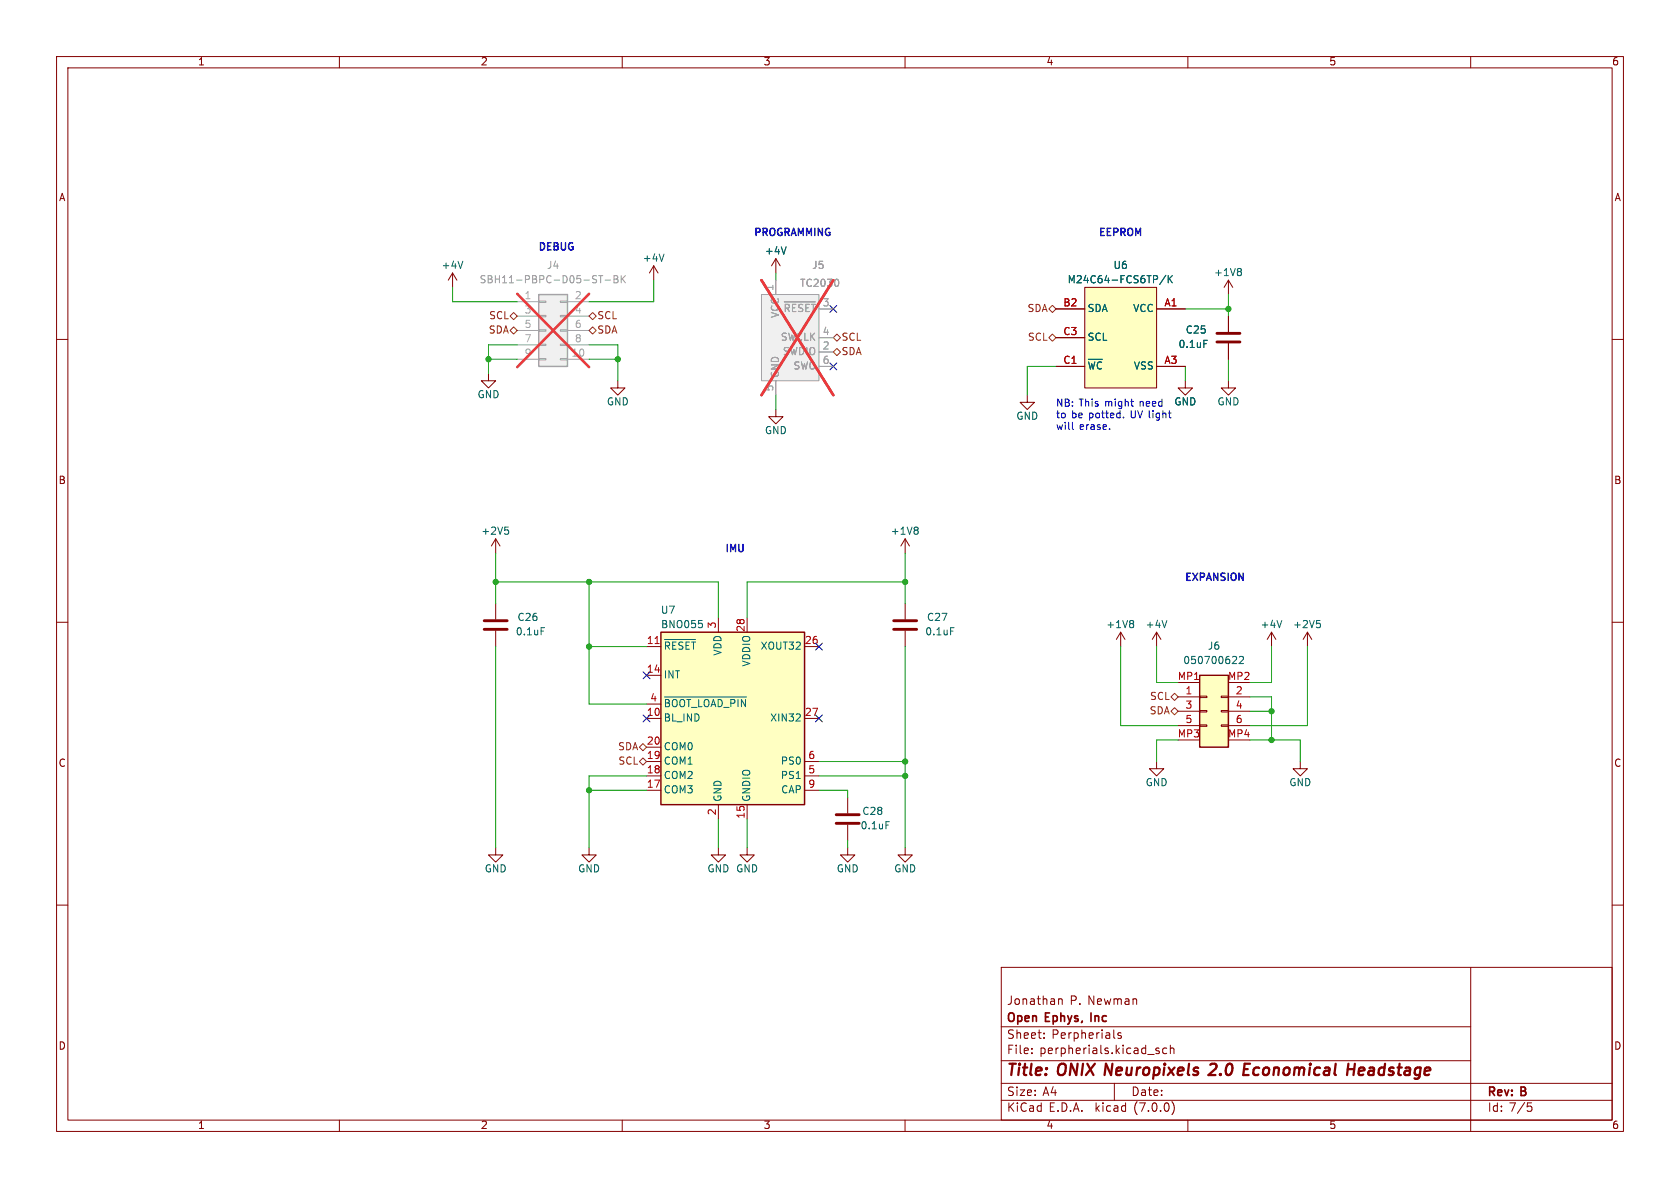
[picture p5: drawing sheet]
<svg xmlns="http://www.w3.org/2000/svg" width="297mm" height="210mm" viewBox="0 0 297 210" stroke-linecap="round" stroke-linejoin="round" font-family="sans-serif">
<g fill="none" stroke="#840000" stroke-width=".18">
<path d="M10 10h277v190h-277zM12 12h273v186h-273zM60 10v2M110 10v2M160 10v2M210 10v2M260 10v2M10 60h2M80 48.3l.8 1.2M80 48.3v2.5M80 48.3l-.8 1.2M115.6 47l.7 1.3"/>
<path d="M115.6 47v2.5M115.6 47l-.8 1.3M137.2 45.7l.7 1.3M137.2 45.7v2.6M137.2 45.7l-.8 1.3M186.7 54.6h5.1M186.7 59.7h5.1M191.8 50.8h12.7v17.8h-12.7zM204.5 54.6h5M217.2 49.5v2.6M217.2 55.9v2.8M217.2 49.5l-.8 1.3"/>
<path d="M217.2 49.5l.7 1.3M285 60h2M86.4 66v1.3h-1.3l1.3 1.3 1.2-1.3h-1.2M109.2 67.3v1.3h-1.3l1.3 1.3 1.3-1.3h-1.3M137.2 72.4v1.3h-1.3l1.3 1.2 1.2-1.2h-1.2M181.6 69.9v1.2h1.3l-1.3 1.3-1.3-1.3h1.3M186.7 64.8h5.1M204.5 64.8h5M209.5 67.3v1.3h1.3l-1.3 1.3-1.2-1.3h1.2M217.2 67.3v1.3h1.2l-1.2 1.3-1.3-1.3h1.3M217.2 60.7v2.8M87.6 95.3l-.7 1.2"/>
<path d="M87.6 95.3v2.5M87.6 95.3l.8 1.2M160 95.3v2.5M160 95.3l-.7 1.2M160 95.3l.8 1.2M10 110h2M87.6 106.7v2.8M87.6 111.5v2.8M114.3 114.3h2.5M114.3 119.4h2.5M127 109.2v2.6M132.1 109.2v2.6"/>
<path d="M142.2 114.3h2.6M160 106.7v2.8M160 111.5v2.8M198.1 111.8l.8 1.2M198.1 111.8v2.5M198.1 111.8l-.7 1.2M204.5 111.8l-.8 1.2M204.5 111.8v2.5M204.5 111.8l.7 1.2M224.8 111.8l-.8 1.2M224.8 111.8v2.5M224.8 111.8l.8 1.2"/>
<path d="M231.1 111.8l-.7 1.2M231.1 111.8v2.5M231.1 111.8l.8 1.2M285 110h2M114.3 127h2.5M114.3 139.7h2.5M114.3 137.2h2.5M114.3 134.6h2.5M114.3 132.1h2.5M114.3 124.5h2.5M142.2 127h2.6M142.2 139.7h2.6"/>
<path d="M142.2 137.2h2.6M142.2 134.6h2.6M204.5 134.6v1.3h1.2l-1.2 1.3-1.3-1.3h1.3M208.3 123.2h3.8M208.3 125.7h3.8M208.3 128.3h3.8M208.3 120.7h3.8M208.3 130.8h3.8M212.1 128.1h1.3v.3h-1.3zM212.1 125.6h1.3v.3h-1.3zM212.1 123.1h1.3v.2h-1.3zM215.9 128.1h1.3v.3h-1.3z"/>
<path d="M215.9 125.6h1.3v.3h-1.3zM215.9 123.1h1.3v.2h-1.3zM217.2 123.2h3.8M217.2 125.7h3.8M217.2 128.3h3.8M217.2 120.7h3.8M217.2 130.8h3.8M229.9 134.6v1.3h1.2l-1.2 1.3-1.3-1.3h1.3M10 160h2M87.6 149.9v1.2h1.3l-1.3 1.3-1.2-1.3h1.2M104.1 149.9v1.2h1.3l-1.3 1.3-1.2-1.3h1.2M127 149.9v1.2h1.3l-1.3 1.3-1.3-1.3h1.3"/>
<path d="M127 142.2v2.6M132.1 149.9v1.2h1.2l-1.2 1.3-1.3-1.3h1.3M132.1 142.2v2.6M149.9 149.9v1.2h1.2l-1.2 1.3-1.3-1.3h1.3M149.9 141v2.8M149.9 145.8v2.8M160 149.9v1.2h1.3l-1.3 1.3-1.3-1.3h1.3M285 160h2M177 171h108v27h-108zM187.1 176.7l.3-.1h.3l.1 1M260 171v29M60 198v2"/>
<path d="M110 198v2M160 198v2M177 194.5h108M177 191.5h108M177 187.5h83M177 181.5h83M182.4 186.1v.2M182.4 185.3v.2M184.6 183.4v.2M184.6 182.6v.2M197 191.5v3M198.2 182.6h-.4l-.2 .2 .1 .2 .5 .1v.4h-.6"/>
<path d="M204.5 185.8h.4l.1 .2-.2 .3h-.3M204.5 185.3h.4M206.3 185.3h-.5l-.3 .2v.5l.2 .2h.6M206.9 185.4l.2-.1h.4v1M206.9 184.8v1.5M207.2 194.7a1.72 1.72 0 0 1 0 2.3M210 198v2M270.2 195.5h.3l.3 .3-.1 .6-.5 .1"/>
</g>
<path d="M214.3 188l-.3 .2M214.9 188.9l-1.3 1.1h1.3M219.8 190h.9M219.9 189h.7M220 188h1M238.3 189h1.1M239.5 188l-.2 2" fill="none" stroke="#840000" stroke-width=".4"/>
<g fill="none" stroke="#006464" stroke-width=".18">
<path d="M81.8 46.2l-.4 1.3M117.4 44.9l-.4 1.3M139 43.6l-.4 1.3M206.1 48.7l-1.1 1.6M206.5 48.7v1.3M206.7 49.3l.6 .7M207.3 48.7l-.8 .8M219.2 47.5l.3 .2-.3 .3 .3 .2v.3l-.3 .2M192.4 63.5h2.5M192.5 64l.3 1.2M193.5 64l-.3 1.2M194.8 64.1l-.3-.1h-.3l-.2 .5"/>
<path d="M212.8 60.2h.6M89.3 93.2h.6M89.7 93.7l.2 .2v.3l-.2 .2M162.1 93.2l.2 .2-.2 .3 .2 .3v.2l-.2 .2M95.7 111h.6M117.5 113h5.5M118.4 113.9l-.1-.3-.6-.1v1.3M119.5 113.5h-.6v1.3M120.7 113.6l-.4-.1-.3 .4M121.9 113.5h-.6v1.3M122.2 113.5h.8M122.6 113.5v1.3"/>
<path d="M124.1 110.3v.5M168.1 111h.6M200.2 109.7l.2 .2-.2 .3 .2 .3v.2l-.2 .3M206.3 109.7l-.4 1.3M218.5 116.1l.1 .2v.3l-.8 .7h.8M219.1 116.2l.5-.2 .2 .4-.8 .9h.8M226.6 109.7l-.4 1.3M232.8 109.7h.6M233.2 110.2l.2 .2v.3l-.2 .3M117.5 123.2h14.5M118.3 124l-.1-.3h-.5v1.2M118.9 124.1a.42 .42 0 0 1 .4-.5 .42 .42 0 0 1 .4 .5"/>
<path d="M120.2 124.1a.42 .42 0 0 1 .4-.5 .42 .42 0 0 1 .4 .5M121.4 123.7h.7M121.8 123.7v1.2M123.5 123.7v1.2M124.5 124.1a.42 .42 0 0 1 .4-.5 .42 .42 0 0 1 .4 .5M125.7 124.9l.4-1.2 .4 1.2M127.7 124.2l-.3-.5h-.4v1.2M129.9 124.1l-.1-.4h-.6v1.2M130.5 123.7v1.2M131.8 123.7v1.2l-.7-1.2v1.2M140.7 127.5h.8M141.4 126.3v.4"/>
<path d="M156.6 145.2h.6"/>
</g>
<path d="M215.1 58.9h4.1M215.1 60.5h4.1M85.6 109.7h4.1M85.6 111.3h4.1M158 109.7h4.1M158 111.3h4.1M147.8 144h4.1M147.8 145.5h4.1" fill="none" stroke="#840000" stroke-width=".51"/>
<g fill="#ffffc2" stroke="#ffffc2" stroke-width=".18">
<path d="M212.1 119.4h5.1v12.7h-5.1z"/>
<path d="M116.8 111.8h25.4v30.4h-25.4z"/>
<path d="M191.8 50.8h12.7v17.8h-12.7z"/>
</g>
<path d="M116.8 111.8h25.4v30.4h-25.4zM212.1 119.4h5.1v12.7h-5.1z" fill="none" stroke="#840000" stroke-width=".25"/>
<path d="M115.8 113.8h.7" fill="none" stroke="#a90000" stroke-width=".18"/>
<g fill="#f0f0f0" stroke="#f0f0f0" stroke-width=".18">
<path d="M95.2 52.1h5.1v12.7h-5.1z"/>
<path d="M134.6 52.1h10.2v15.2h-10.2z"/>
</g>
<g fill="none" stroke="#a1a1a1" stroke-width=".18">
<path d="M91.4 53.3h3.8M91.4 55.9h3.8M91.4 58.4h3.8M95.2 58.3h1.3v.2h-1.3zM95.2 55.8h1.3v.2h-1.3zM95.2 53.2h1.3v.3h-1.3zM99.1 58.3h1.2v.2h-1.2zM99.1 55.8h1.2v.2h-1.2zM99.1 53.2h1.2v.3h-1.2zM100.3 53.3h3.8M100.3 55.9h3.8M100.3 58.4h3.8"/>
<path d="M134.6 52.1h10.2v15.2h-10.2zM137.2 49.5v2.6M144.8 54.6h2.5M144.8 59.7h2.5M91.4 63.5h3.8M91.4 61h3.8M95.2 63.4h1.3v.2h-1.3zM95.2 60.8h1.3v.3h-1.3zM99.1 63.4h1.2v.2h-1.2zM99.1 60.8h1.2v.3h-1.2zM100.3 63.5h3.8M100.3 61h3.8"/>
<path d="M137.2 67.3v2.6M144.8 62.2h2.5M144.8 64.8h2.5"/>
</g>
<path d="M95.2 52.1h5.1v12.7h-5.1z" fill="none" stroke="#a1a1a1" stroke-width=".25"/>
<g fill="none" stroke="#989898" stroke-width=".18">
<path d="M105.8 48.7h.8M106.2 48.7v1.3M107 49.5h.9M108.6 48.7h.4l.2 .3-.2 .3 .2 .2 .1 .3-.3 .2h-.4zM108.6 49.3h.4M109.8 48.7v1.3M110 49.3l.6 .7M110.6 48.7l-.8 .8M138.7 53.4h5.4M139.6 54.2l-.2-.3-.6-.1v1.3M140.7 53.8h-.6v1.3M141.9 53.9l-.5-.1-.2 .4"/>
<path d="M143.1 53.8h-.6v1.3M143.4 53.8h.8M143.8 53.8v1.3M148.2 49.6v.8"/>
</g>
<path d="M91.4 51.9l12.7 13M104.1 51.9l-12.7 13M134.6 49.5l12.7 20.4M147.3 49.5l-12.7 20.4" fill="none" stroke="#eb3a3d" stroke-width=".46"/>
<path d="M90.2 55.9l.6-.7 .6 .7-.6 .6zM90.2 58.4l.6-.6 .6 .6-.6 .7zM104.1 58.4l.7-.6 .6 .6-.6 .7zM104.1 55.9l.7-.7 .6 .7-.6 .6zM147.3 59.7l.7-.6 .6 .6-.6 .6zM185.4 59.7l.7-.6 .6 .6-.6 .6zM186.1 54l.6 .6-.6 .6-.7-.6zM147.3 62.2l.7-.6 .6 .6-.6 .7zM113 134.6l.7-.6 .6 .6-.6 .7zM113.7 131.4l.6 .7-.6 .6-.7-.6zM207 123.2l.6-.6 .7 .6-.7 .6zM207 125.7l.6-.6 .7 .6-.7 .7z" fill="none" stroke="#725600" stroke-width=".18"/>
<path d="M189.6 75.7l.2 .2M198.6 73.7v.2M199.9 71h.5M200.2 71.8h.2" fill="none" stroke="#0000c2" stroke-width=".18"/>
<g fill="none" stroke="#009600" stroke-width=".18">
<path d="M80 50.8v2.5h11.4M115.6 49.5v3.8h-11.5M137.2 48.3v1.2M209.5 54.6h7.7M217.2 52.1v3.8M86.4 63.5h5M91.4 61h-5v5M104.1 63.5h5.1M104.1 61h5.1v6.3M137.2 69.9v2.5M186.7 64.8h-5.1v5.1M209.5 64.8v2.5"/>
<path d="M217.2 63.5v3.8M87.6 97.8v8.9M160 97.8v8.9M87.6 102.9h39.4v6.3M87.6 114.3v35.6M104.1 102.9v21.6h10.2M104.1 114.3h10.2M160 114.3v35.6M160 102.9h-27.9v6.3M198.1 114.3v14h10.2M204.5 114.3v6.4h3.8M224.8 114.3v6.4h-3.8"/>
<path d="M231.1 114.3v14h-10.1M104.1 139.7h10.2M114.3 137.2h-10.2v12.7M144.8 134.6h15.2M144.8 139.7h5.1v1.3M144.8 137.2h15.2M208.3 130.8h-3.8v3.8M221 130.8h8.9v3.8M221 123.2h3.8v7.6M221 125.7h3.8M127 144.8v5.1M132.1 144.8v5.1"/>
<path d="M149.9 148.6v1.3"/>
</g>
<path d="M146.7 54l1.2 1.2M147.9 54l-1.2 1.2M146.7 64.2l1.2 1.2M147.9 64.2l-1.2 1.2M113.7 118.8l1.2 1.2M114.9 118.8l-1.2 1.2M144.2 113.7l1.2 1.2M145.4 113.7l-1.2 1.2M113.7 126.4l1.2 1.2M114.9 126.4l-1.2 1.2M144.2 126.4l1.2 1.2M145.4 126.4l-1.2 1.2" fill="none" stroke="#000084" stroke-width=".18"/>
<g fill="#009600" stroke="#009600" stroke-width=".18">
<circle cx="217.2" cy="54.6" r=".46"/>
<circle cx="224.8" cy="125.7" r=".46"/>
<circle cx="224.8" cy="130.8" r=".46"/>
<circle cx="86.4" cy="63.5" r=".46"/>
<circle cx="109.2" cy="63.5" r=".46"/>
<circle cx="160" cy="102.9" r=".46"/>
<circle cx="160" cy="134.6" r=".46"/>
<circle cx="160" cy="137.2" r=".46"/>
<circle cx="104.1" cy="114.3" r=".46"/>
<circle cx="104.1" cy="102.9" r=".46"/>
<circle cx="87.6" cy="102.9" r=".46"/>
<circle cx="104.1" cy="139.7" r=".46"/>
</g>
<g font-size="2.8" fill="#840000">
<text x="178" y="190.8">Title:</text>
<text x="187.1" y="190.8">ONIX Neuropixels</text>
<text x="215.1" y="190.8">2.0</text>
<text x="221.7" y="190.8">Economical</text>
<text x="240.6" y="190.8">Headstage</text>
</g>
<g font-size="2.1" fill="#840000">
<text x="178" y="177.9">Jonathan</text>
<text x="189.1" y="177.9">P. Newman</text>
<text x="178" y="183.9">Sheet:</text>
<text x="178" y="181.1">Open</text>
<text x="184.9" y="181.1">Ephys,</text>
<text x="185.9" y="183.9">Perpherials</text>
<text x="193.4" y="181.1">Inc</text>
<text x="178" y="186.6">File:</text>
<text x="183.8" y="186.6">perpherials.kicad_sch</text>
<text x="178" y="196.8">KiCad</text>
<text x="178" y="194">Size:</text>
<text x="184.3" y="194">A4</text>
<text x="185.4" y="196.8">E.D.A.</text>
<text x="193.7" y="196.8">kicad</text>
<text x="200" y="194">Date:</text>
<text x="200.6" y="196.8">(7.0.0)</text>
<text x="263" y="194.2">Rev:</text>
<text x="263" y="196.8">Id: 7/5</text>
<text x="269" y="194.2">B</text>
</g>
<g font-size="1.8" fill="#840000">
<text x="35" y="11.8">1</text>
<text x="85" y="11.8">2</text>
<text x="135" y="11.8">3</text>
<text x="185" y="11.8">4</text>
<text x="235" y="11.8">5</text>
<text x="285" y="11.8">6</text>
<text x="10.4" y="35.8">A</text>
<text x="285.4" y="35.8">A</text>
<text x="10.3" y="85.8">B</text>
<text x="285.3" y="85.8">B</text>
<text x="10.3" y="135.8">C</text>
<text x="285.3" y="135.8">C</text>
<text x="10.3" y="185.8">D</text>
<text x="285.3" y="185.8">D</text>
<text x="35" y="199.8">1</text>
<text x="85" y="199.8">2</text>
<text x="135" y="199.8">3</text>
<text x="185" y="199.8">4</text>
<text x="235" y="199.8">5</text>
<text x="285" y="199.8">6</text>
</g>
<g font-size="1.8" fill="#0000c2">
<text x="133.3" y="41.9">PROGRAMMING</text>
<text x="194.3" y="41.9">EEPROM</text>
<text x="95.2" y="44.5">DEBUG</text>
<text x="186.7" y="72.1">NB: This</text>
<text x="186.7" y="74.1">to</text>
<text x="186.7" y="76.2">will</text>
<text x="189.5" y="74.1">be potted.</text>
<text x="190.8" y="76.2">erase.</text>
<text x="195.4" y="72.1">might</text>
<text x="200.1" y="74.1">UV light</text>
<text x="201.6" y="72.1">need</text>
<text x="128.3" y="97.8">IMU</text>
<text x="209.5" y="102.9">EXPANSION</text>
</g>
<g font-size="1.8" fill="#006464">
<text x="78" y="47.8">+4V</text>
<text x="113.6" y="46.5">+4V</text>
<text x="135.2" y="45.3">+4V</text>
<text x="196.8" y="47.8">U6</text>
<text x="188.7" y="50.4">M24C64-FCS6TP/K</text>
<text x="214.6" y="49.1">+1V8</text>
<text x="192.3" y="55.4">SDA</text>
<text x="200.2" y="55.4">VCC</text>
<text x="209.6" y="59.2">C25</text>
<text x="192.3" y="60.5">SCL</text>
<text x="200.3" y="65.6">VSS</text>
<text x="208.3" y="61.8">0.1uF</text>
<text x="84.4" y="70.7">GND</text>
<text x="107.2" y="71.9">GND</text>
<text x="192.3" y="66.2">~{WC}</text>
<text x="207.6" y="71.9">GND</text>
<text x="215.2" y="71.9">GND</text>
<text x="135.2" y="77">GND</text>
<text x="179.6" y="74.5">GND</text>
<text x="85" y="94.8">+2V5</text>
<text x="157.4" y="94.8">+1V8</text>
<text x="91.1" y="112.6">0.1uF</text>
<text x="91.4" y="110">C26</text>
<text x="116.8" y="108.8">U7</text>
<text x="116.8" y="111.3">BNO055</text>
<text x="163.5" y="112.6">0.1uF</text>
<text x="163.8" y="110">C27</text>
<text x="195.5" y="111.3">+1V8</text>
<text x="202.5" y="111.3">+4V</text>
<text x="222.8" y="111.3">+4V</text>
<text x="228.5" y="111.3">+2V5</text>
<text x="117.3" y="115.7">~{RESET}</text>
<text x="127.8" y="116" transform="rotate(-90 127.8 116)">VDD</text>
<text x="132.9" y="118" transform="rotate(-90 132.9 118)">VDDIO</text>
<text x="134.3" y="115.1">XOUT32</text>
<text x="209.1" y="117.7">050700622</text>
<text x="213.5" y="115.1">J6</text>
<text x="117.3" y="120.2">INT</text>
<text x="117.3" y="125.9">~{BOOT_LOAD_PIN}</text>
<text x="117.3" y="127.8">BL_IND</text>
<text x="136" y="127.8">XIN32</text>
<text x="117.3" y="138">COM2</text>
<text x="117.3" y="135.4">COM1</text>
<text x="117.3" y="132.9">COM0</text>
<text x="137.9" y="138">PS1</text>
<text x="137.9" y="135.4">PS0</text>
<text x="117.3" y="140.5">COM3</text>
<text x="127.8" y="141.7" transform="rotate(-90 127.8 141.7)">GND</text>
<text x="132.9" y="141.7" transform="rotate(-90 132.9 141.7)">GNDIO</text>
<text x="138" y="140.5">CAP</text>
<text x="202.5" y="139.3">GND</text>
<text x="227.9" y="139.3">GND</text>
<text x="152.1" y="146.9">0.1uF</text>
<text x="152.4" y="144.3">C28</text>
<text x="85.6" y="154.5">GND</text>
<text x="102.1" y="154.5">GND</text>
<text x="125" y="154.5">GND GND</text>
<text x="147.9" y="154.5">GND</text>
<text x="158" y="154.5">GND</text>
</g>
<g font-size="1.8" fill="#989898">
<text x="96.6" y="47.8">J4</text>
<text x="143.5" y="47.8">J5</text>
<text x="84.7" y="50.4">SBH11-PBPC-D05-ST-BK</text>
<text x="141.4" y="51">TC2030</text>
<text x="138" y="56.3" transform="rotate(-90 138 56.3)">VCC</text>
<text x="138.4" y="56">~{RESET}</text>
<text x="137.9" y="60.5">SWCLK</text>
<text x="138.3" y="63.1">SWDIO</text>
<text x="140.2" y="65.6">SWO</text>
<text x="138" y="66.8" transform="rotate(-90 138 66.8)">GND</text>
</g>
<g font-size="1.8" fill="#aaa">
<text x="92.7" y="53.1">1</text>
<text x="101.6" y="53.1">2</text>
<text x="136.9" y="51.5" transform="rotate(-90 136.9 51.5)">1</text>
<text x="92.7" y="55.6">3</text>
<text x="92.7" y="58.2">5</text>
<text x="101.6" y="55.6">4</text>
<text x="101.6" y="58.2">6</text>
<text x="145.4" y="54.4">3</text>
<text x="145.4" y="59.4">4</text>
<text x="92.7" y="60.7">7</text>
<text x="92.7" y="63.2">9</text>
<text x="101" y="63.2">10</text>
<text x="101.6" y="60.7">8</text>
<text x="145.4" y="62">2</text>
<text x="145.4" y="64.5">6</text>
<text x="136.9" y="69.2" transform="rotate(-90 136.9 69.2)">5</text>
</g>
<g font-size="1.8" fill="#725600">
<text x="86.3" y="59.2">SDA</text>
<text x="86.3" y="56.7">SCL</text>
<text x="105.6" y="59.2">SDA</text>
<text x="105.6" y="56.7">SCL</text>
<text x="181.5" y="55.4">SDA</text>
<text x="148.8" y="60.5">SCL</text>
<text x="148.8" y="63.1">SDA</text>
<text x="181.6" y="60.5">SCL</text>
<text x="203.2" y="124">SCL</text>
<text x="203.1" y="126.6">SDA</text>
<text x="109.1" y="132.9">SDA</text>
<text x="109.2" y="135.4">SCL</text>
</g>
<g font-size="1.8" fill="#a90000">
<text x="187.9" y="54.4">B2</text>
<text x="187.9" y="59.4">C3</text>
<text x="205.8" y="54.4">A1</text>
<text x="187.9" y="64.5">C1</text>
<text x="205.8" y="64.5">A3</text>
<text x="126.7" y="111.2" transform="rotate(-90 126.7 111.2)">3</text>
<text x="131.8" y="111.8" transform="rotate(-90 131.8 111.8)">28</text>
<text x="114.3" y="114">11</text>
<text x="114.3" y="119.1">14</text>
<text x="142.2" y="114">26</text>
<text x="114.9" y="124.2">4</text>
<text x="208.2" y="120.4">MP1</text>
<text x="209.5" y="122.9">1</text>
<text x="209.5" y="125.5">3</text>
<text x="217" y="120.4">MP2</text>
<text x="218.4" y="122.9">2</text>
<text x="218.4" y="125.5">4</text>
<text x="114.3" y="126.7">10</text>
<text x="114.3" y="131.8">20</text>
<text x="142.2" y="126.7">27</text>
<text x="208.2" y="130.6">MP3</text>
<text x="209.5" y="128">5</text>
<text x="217" y="130.6">MP4</text>
<text x="218.4" y="128">6</text>
<text x="114.3" y="136.9">18</text>
<text x="114.3" y="134.4">19</text>
<text x="142.8" y="136.9">5</text>
<text x="142.8" y="134.4">6</text>
<text x="114.3" y="139.4">17</text>
<text x="142.8" y="139.4">9</text>
<text x="126.7" y="144.2" transform="rotate(-90 126.7 144.2)">2</text>
<text x="131.8" y="144.8" transform="rotate(-90 131.8 144.8)">15</text>
</g>
</svg>
